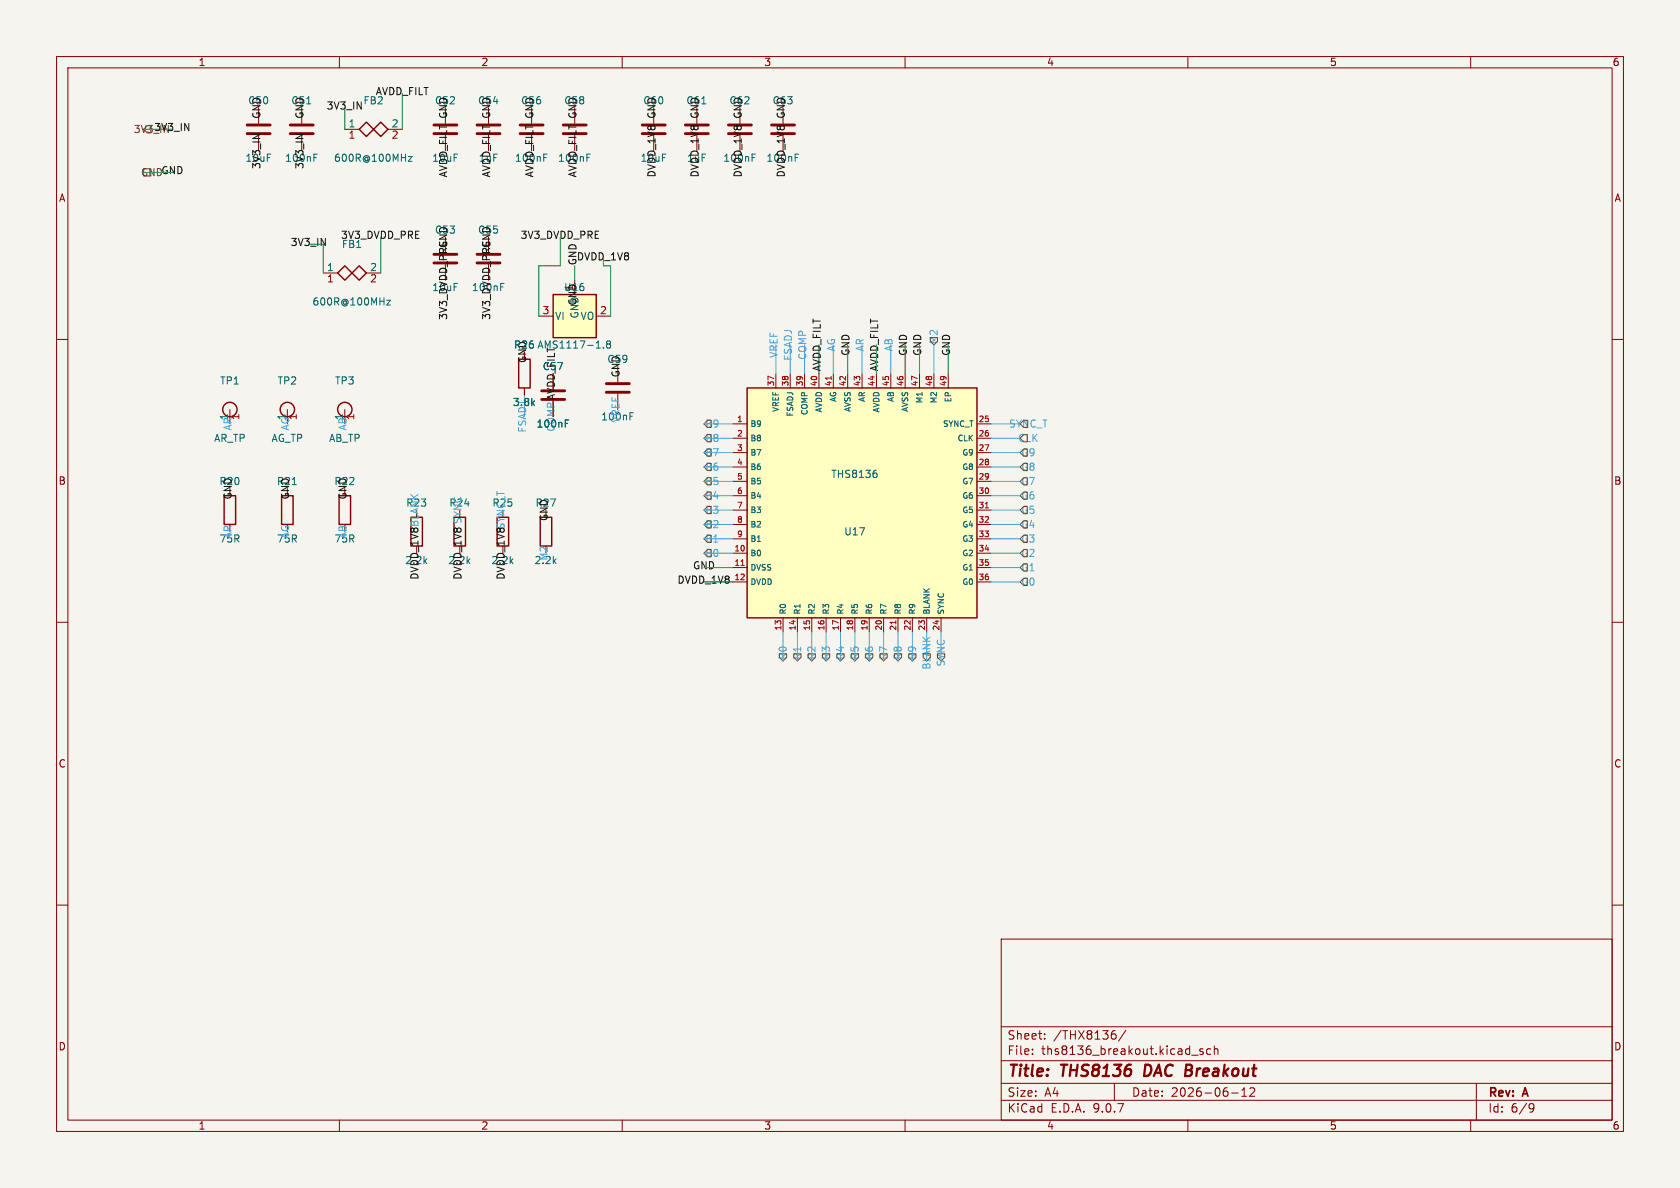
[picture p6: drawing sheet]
<svg xmlns="http://www.w3.org/2000/svg" width="297mm" height="210mm" viewBox="0 0 297 210" stroke-linecap="round" stroke-linejoin="round" font-family="sans-serif">
<path d="M0 0h297v210h-297z" fill="#f5f4ef" stroke="#f5f4ef" stroke-width=".18"/>
<g fill="none" stroke="#840000" stroke-width=".18">
<path d="M10 10h277v190h-277zM12 12h273v186h-273zM60 10v2M110 10v2M115.6 19.1v2.7M123.2 19.1v2.7M160 10v2M210 10v2M260 10v2M10 60h2M285 60h2M10 110h2"/>
<path d="M285 110h2M10 160h2M177 166h108v32h-108zM285 160h2M60 198v2M110 198v2M160 198v2M177 194.5h108M177 191.5h108M177 187.5h108M177 181.5h108M182.5 186.3v.1"/>
<path d="M182.5 185.5v.1M184.7 183.6v.1M184.7 182.8v.1M196.7 182.8h.5l.1 .3-.1 .5-.5 .1M196.9 182.2h.3M197 191.5v3M199 182.1l-1.3 2M210 198v2M210.7 186.5h1.1M212.7 185.5l-.4-.1-.2 .2 .1 .2 .5 .2v.3h-.6M214 185.5l-.4-.1-.3 .3v.4l.2 .2h.5M214.7 185.5l.2-.1 .3 .1 .1 .9"/>
<path d="M214.7 184.9v1.5M217.7 193.2h1.2M219.5 193.8h.9M219.5 192.7l.5-.4v1.5M221 192.4l.5-.1 .2 .1 .1 .3-.9 1.1h.9M260 198v2M261 191.5v6.5M270.6 195.1l.5 .1a.99 .99 0 0 1-.4 1.4h-.2M271.2 195.7l-.3 .3h-.3"/>
</g>
<path d="M202.5 188.2l-.2 2h.4" fill="none" stroke="#840000" stroke-width=".4"/>
<path d="M113.5 22.1h4.1M113.5 23.6h4.1M121.2 22.1h4M121.2 23.6h4" fill="none" stroke="#840000" stroke-width=".51"/>
<path d="M124.1 18.4h.7" fill="none" stroke="#006464" stroke-width=".18"/>
<path d="M97.8 52.1h7.6v7.6h-7.6z" fill="#ffffc2"/>
<path d="M97.8 52.1h7.6v7.6h-7.6zM87.9 91.4h2v5.1h-2z" fill="none" stroke="#840000" stroke-width=".25"/>
<path d="M95.2 55.9h2.6M101.6 49.5v2.6M105.4 55.9h2.5M109.2 64.8v2.8" fill="none" stroke="#840000" stroke-width=".18"/>
<path d="M99.9 74.8h.5M99.9 74.2h.6M106.7 61.4v.1M107.5 60.8l-.3 .3 .1 .3 .2 .1h.3l.1-.2v-.2l-.2-.3M107.5 60.8l-.3-.2 .3-.3h.2l.2 .2-.2 .3M107.5 60.8h.2M111.4 73.6h.4M111.4 73h.6" fill="none" stroke="#006464" stroke-width=".18"/>
<path d="M95.8 69.1h4M95.8 70.6h4M107.2 67.8h4.1M107.2 69.3h4.1" fill="none" stroke="#840000" stroke-width=".51"/>
<path d="M132.1 68.6h40.6v40.6h-40.6z" fill="#ffffc2"/>
<g fill="none" stroke="#840000" stroke-width=".25">
<path d="M63.5 22.9l1.3-1.3 1.2 1.3 1.3-1.3 1.3 1.3M59.7 48.3l1.3-1.3 1.2 1.3 1.3-1.3 1.3 1.3M91.7 63.5h2v5.1h-2zM132.1 68.6h40.6v40.6h-40.6zM39.6 87.6h2.1v5.1h-2.1zM49.8 87.6h2v5.1h-2zM59.9 87.6h2.1v5.1h-2.1zM72.6 91.4h2.1v5.1h-2.1zM80.3 91.4h2v5.1h-2zM95.5 91.4h2v5.1h-2z"/>
<circle cx="40.6" cy="72.4" r="1.27"/>
<circle cx="50.8" cy="72.4" r="1.27"/>
<circle cx="61" cy="72.4" r="1.27"/>
</g>
<g fill="none" stroke="#840000" stroke-width=".18">
<path d="M45.7 19.1v2.7M53.3 19.1v2.7M78.7 19.1v2.7M86.4 19.1v2.7M94 19.1v2.7M101.6 19.1v2.7M130.8 19.1v2.7M138.4 19.1v2.7M61 22.9h2.5M68.6 22.9h2.5M57.1 48.3h2.6M64.8 48.3h2.5"/>
<path d="M78.7 41.9v2.8M86.4 41.9v2.8M40.6 72.4v2.5M50.8 72.4v2.5M61 72.4v2.5M92.7 68.6v1.3M129.5 74.9h2.6M129.5 77.5h2.6M137.2 66v2.6M139.7 66v2.6M142.2 66v2.6M144.8 66v2.6"/>
<path d="M147.3 66v2.6M149.9 66v2.6M152.4 66v2.6M154.9 66v2.6M157.5 66v2.6M160 66v2.6M162.6 66v2.6M165.1 66v2.6M167.6 66v2.6M172.7 74.9h2.6M172.7 77.5h2.6M129.5 80h2.6"/>
<path d="M129.5 82.6h2.6M129.5 85.1h2.6M129.5 87.6h2.6M129.5 90.2h2.6M129.5 92.7h2.6M129.5 95.3h2.6M129.5 97.8h2.6M172.7 80h2.6M172.7 82.6h2.6M172.7 85.1h2.6M172.7 87.6h2.6M172.7 90.2h2.6"/>
<path d="M172.7 92.7h2.6M172.7 95.3h2.6M172.7 97.8h2.6M129.5 100.3h2.6M129.5 102.9h2.6M138.4 109.2v2.6M141 109.2v2.6M143.5 109.2v2.6M146 109.2v2.6M148.6 109.2v2.6M151.1 109.2v2.6M153.7 109.2v2.6"/>
<path d="M156.2 109.2v2.6M158.7 109.2v2.6M161.3 109.2v2.6M163.8 109.2v2.6M166.4 109.2v2.6M172.7 100.3h2.6M172.7 102.9h2.6"/>
</g>
<path d="M146.9 66.5v.6M131 99.9h.6M174.2 89.8h.6M158.4 109.7v.6" fill="none" stroke="#a90000" stroke-width=".18"/>
<g fill="none" stroke="#006464" stroke-width=".18">
<path d="M54.2 18.4h.7M55.5 27.9h.4M55.5 27.2h.6M72.2 27.7h.6l-.6 .8h.6M96.1 27.9h.5M96.1 27.2h.6M103.7 27.9h.5M103.7 27.2h.7M133 27.9h.4M133 27.2h.6M140.6 27.9h.4M140.6 27.2h.6"/>
<path d="M68.4 53.1h.6l-.6 .8h.6M88.5 50.7h.4M88.5 50.1h.6M99.9 74.8h.5M99.9 74.2h.6M51.7 85.7h.7M154.7 83.1h.2M154.8 83.6l.3 .3v.3l-.3 .2"/>
</g>
<g fill="none" stroke="#840000" stroke-width=".51">
<path d="M43.7 22.1h4.1M43.7 23.6h4.1M51.3 22.1h4.1M51.3 23.6h4.1M76.7 22.1h4.1M76.7 23.6h4.1M84.3 22.1h4.1M84.3 23.6h4.1M91.9 22.1h4.1M91.9 23.6h4.1M99.6 22.1h4M99.6 23.6h4"/>
<path d="M128.8 22.1h4M128.8 23.6h4M136.4 22.1h4.1M136.4 23.6h4.1M76.7 45h4.1M76.7 46.5h4.1M84.3 45h4.1M84.3 46.5h4.1"/>
</g>
<path d="M101.8 51.7l-1.2 .7" fill="none" stroke="#0f0f0f" stroke-width=".18"/>
<g fill="none" stroke="#009600" stroke-width=".18">
<path d="M61 19.1v3.8M71.1 16.5v6.4M25.4 22.9h5.1M25.4 30.5h5.1M57.1 43.2v5.1M67.3 41.9v6.4M99.1 41.9v5.1h-3.9v8.9M101.6 47v2.5M107.9 47v8.9M144.8 61v5M149.9 61v5M154.9 61v5"/>
<path d="M160 61v5M162.6 61v5M167.6 61v5M124.5 100.3h5M124.5 102.9h5"/>
</g>
<g fill="none" stroke="#46a5eb" stroke-width=".18">
<path d="M92.7 69.9v3.8M124.5 77.5h5M124.5 74.9h5M137.2 61v5M139.7 61v5M142.2 61v5M147.3 61v5M152.4 61v5M157.5 61v5M165.1 61v5M175.3 77.5h5M175.3 74.9h5"/>
<path d="M124.5 97.8h5M124.5 85.1h5M124.5 95.3h5M124.5 87.6h5M124.5 92.7h5M124.5 82.6h5M124.5 90.2h5M124.5 80h5M175.3 97.8h5M175.3 85.1h5M175.3 95.3h5M175.3 87.6h5"/>
<path d="M175.3 92.7h5M175.3 82.6h5M175.3 90.2h5M175.3 80h5M138.4 111.8v5M141 111.8v5M143.5 111.8v5M146 111.8v5M148.6 111.8v5M151.1 111.8v5M153.7 111.8v5M156.2 111.8v5"/>
<path d="M158.7 111.8v5M161.3 111.8v5M163.8 111.8v5M166.4 111.8v5M175.3 100.3h5M175.3 102.9h5"/>
</g>
<g font-size="2.8" fill="#840000">
<text x="178" y="190.9">Title:</text>
<text x="187.7" y="190.9">THS8136</text>
<text x="203.1" y="190.9">DAC Breakout</text>
</g>
<g font-size="2.1" fill="#840000">
<text x="178" y="184">Sheet:</text>
<text x="186.2" y="184">/THX8136/</text>
<text x="178" y="186.7">File:</text>
<text x="184.1" y="186.7">ths8136_breakout.kicad_sch</text>
<text x="178" y="196.9">KiCad</text>
<text x="178" y="194.1">Size:</text>
<text x="184.7" y="194.1">A4</text>
<text x="185.7" y="196.9">E.D.A.</text>
<text x="193.3" y="196.9">9.0.7</text>
<text x="200" y="194.1">Date:</text>
<text x="207" y="194.1">2026-06-12</text>
<text x="263" y="194.3">Rev:</text>
<text x="263" y="196.9">Id:</text>
<text x="267.1" y="196.9">6/9</text>
<text x="269.4" y="194.3">A</text>
</g>
<g font-size="1.8" fill="#840000">
<text x="35" y="11.9">1</text>
<text x="85" y="11.9">2</text>
<text x="135" y="11.9">3</text>
<text x="185" y="11.9">4</text>
<text x="235" y="11.9">5</text>
<text x="285" y="11.9">6</text>
<text x="10.3" y="35.9">A</text>
<text x="285.3" y="35.9">A</text>
<text x="93.2" y="64.3" transform="rotate(-90 93.2 64.3)">GND</text>
<text x="98.3" y="76.4" transform="rotate(-90 98.3 76.4)">COMPAVDD_FILT</text>
<text x="10.3" y="85.9">B</text>
<text x="285.3" y="85.9">B</text>
<text x="10.3" y="135.9">C</text>
<text x="285.3" y="135.9">C</text>
<text x="10.3" y="185.9">D</text>
<text x="285.3" y="185.9">D</text>
<text x="35" y="199.9">1</text>
<text x="85" y="199.9">2</text>
<text x="135" y="199.9">3</text>
<text x="185" y="199.9">4</text>
<text x="235" y="199.9">5</text>
<text x="285" y="199.9">6</text>
</g>
<g font-size="1.8" fill="#0f0f0f">
<text x="66.3" y="17">AVDD_FILT</text>
<text x="23.6" y="23.7">3V3_IN</text>
<text x="27.2" y="23.4">3V3_IN</text>
<text x="43.8" y="18.6">C50</text>
<text x="46.2" y="21.1" transform="rotate(-90 46.2 21.1)">GND</text>
<text x="51.4" y="18.6">C51</text>
<text x="53.9" y="21.1" transform="rotate(-90 53.9 21.1)">GND</text>
<text x="57.7" y="19.6">3V3_IN</text>
<text x="76.8" y="18.6">C52</text>
<text x="79.3" y="21.1" transform="rotate(-90 79.3 21.1)">GND</text>
<text x="84.4" y="18.6">C54</text>
<text x="86.9" y="21.1" transform="rotate(-90 86.9 21.1)">GND</text>
<text x="92" y="18.6">C56</text>
<text x="94.5" y="21.1" transform="rotate(-90 94.5 21.1)">GND</text>
<text x="99.7" y="18.6">C58</text>
<text x="102.1" y="21.1" transform="rotate(-90 102.1 21.1)">GND</text>
<text x="113.6" y="18.6">C60</text>
<text x="116.1" y="21.1" transform="rotate(-90 116.1 21.1)">GND</text>
<text x="121.2" y="18.6">C61</text>
<text x="123.7" y="21.1" transform="rotate(-90 123.7 21.1)">GND</text>
<text x="128.9" y="18.6">C62</text>
<text x="131.3" y="21.1" transform="rotate(-90 131.3 21.1)">GND</text>
<text x="136.5" y="18.6">C63</text>
<text x="138.9" y="21.1" transform="rotate(-90 138.9 21.1)">GND</text>
<text x="43.3" y="28.8">10uF</text>
<text x="46.2" y="30" transform="rotate(-90 46.2 30)">3V3_IN</text>
<text x="50.3" y="28.8">100nF</text>
<text x="53.9" y="30" transform="rotate(-90 53.9 30)">3V3_IN</text>
<text x="76.3" y="28.8">10uF</text>
<text x="84.5" y="28.8">1uF</text>
<text x="90.9" y="28.8">100nF</text>
<text x="98.6" y="28.8">100nF</text>
<text x="113.1" y="28.8">10uF</text>
<text x="121.4" y="28.8">1uF</text>
<text x="127.8" y="28.8">100nF</text>
<text x="135.4" y="28.8">100nF</text>
<text x="24.8" y="31.3">GNDGND</text>
<text x="79.3" y="31.5" transform="rotate(-90 79.3 31.5)">AVDD_FILT</text>
<text x="86.9" y="31.5" transform="rotate(-90 86.9 31.5)">AVDD_FILT</text>
<text x="94.5" y="31.5" transform="rotate(-90 94.5 31.5)">AVDD_FILT</text>
<text x="102.1" y="31.5" transform="rotate(-90 102.1 31.5)">AVDD_FILT</text>
<text x="116.1" y="31.5" transform="rotate(-90 116.1 31.5)">DVDD_1V8</text>
<text x="123.7" y="31.5" transform="rotate(-90 123.7 31.5)">DVDD_1V8</text>
<text x="131.3" y="31.5" transform="rotate(-90 131.3 31.5)">DVDD_1V8</text>
<text x="138.9" y="31.5" transform="rotate(-90 138.9 31.5)">DVDD_1V8</text>
<text x="76.8" y="41.5">C53</text>
<text x="84.4" y="41.5">C55</text>
<text x="60.2" y="42.4">3V3_DVDD_PRE</text>
<text x="79.3" y="43.9" transform="rotate(-90 79.3 43.9)">GND</text>
<text x="86.9" y="43.9" transform="rotate(-90 86.9 43.9)">GND</text>
<text x="91.9" y="42.4">3V3_DVDD_PRE</text>
<text x="102.1" y="47" transform="rotate(-90 102.1 47)">GND</text>
<text x="76.3" y="51.7">10uF</text>
<text x="83.3" y="51.7">100nF</text>
<text x="101.3" y="51.5" transform="rotate(-90 101.3 51.5)">1</text>
<text x="79.3" y="56.6" transform="rotate(-90 79.3 56.6)">3V3_DVDD_PRE</text>
<text x="86.9" y="56.6" transform="rotate(-90 86.9 56.6)">3V3_DVDD_PRE</text>
<text x="102.5" y="56.4" transform="rotate(-90 102.5 56.4)">GND</text>
<text x="90.8" y="61.8">R26 AMS1117-1.8</text>
<text x="107.3" y="64.4">C59</text>
<text x="145.3" y="65.7" transform="rotate(-90 145.3 65.7)">AVDD_FILT</text>
<text x="150.4" y="63" transform="rotate(-90 150.4 63)">GND</text>
<text x="155.5" y="65.7" transform="rotate(-90 155.5 65.7)">AVDD_FILT</text>
<text x="160.5" y="63" transform="rotate(-90 160.5 63)">GND</text>
<text x="163.1" y="63" transform="rotate(-90 163.1 63)">GND</text>
<text x="168.2" y="63" transform="rotate(-90 168.2 63)">GND</text>
<text x="109.7" y="66.8" transform="rotate(-90 109.7 66.8)">GND</text>
<text x="38.7" y="86">R20</text>
<text x="41.2" y="88.4" transform="rotate(-90 41.2 88.4)">GND</text>
<text x="48.9" y="86">R21</text>
<text x="51.3" y="88.4" transform="rotate(-90 51.3 88.4)">GND</text>
<text x="59" y="86">R22</text>
<text x="61.5" y="88.4" transform="rotate(-90 61.5 88.4)">GND</text>
<text x="94.6" y="89.8">R27</text>
<text x="97" y="92.2" transform="rotate(-90 97 92.2)">GND</text>
<text x="71.5" y="99.9">2.2k</text>
<text x="79.2" y="99.9">2.2k</text>
<text x="86.8" y="99.9">2.2k</text>
<text x="122.4" y="100.8">GND</text>
<text x="124.6" y="98.7">B0</text>
<text x="81.8" y="102.6" transform="rotate(-90 81.8 102.6)">DVDD_1V8 SYNC</text>
<text x="89.4" y="102.6" transform="rotate(-90 89.4 102.6)">DVDD_1V8SYNC_T</text>
<text x="119.7" y="103.4">DVDD_1V8</text>
</g>
<g font-size="1.8" fill="#006464">
<text x="61.5" y="22.6">1</text>
<text x="64.2" y="18.6">FB2</text>
<text x="59" y="28.8">600R@100MHz</text>
<text x="60.3" y="44">FB1</text>
<text x="57.7" y="48">1</text>
<text x="99.6" y="51.7">U16</text>
<text x="55.1" y="54.2">600R@100MHz</text>
<text x="98" y="56.7">VI</text>
<text x="102.5" y="56.7">VO</text>
<text x="90.8" y="61.8">R26</text>
<text x="95.8" y="65.6">C57</text>
<text x="38.8" y="68.2">TP1</text>
<text x="49" y="68.2">TP2</text>
<text x="59.1" y="68.2">TP3</text>
<text x="90.6" y="72">3.8k</text>
<text x="94.8" y="75.8">100nF</text>
<text x="106.2" y="74.5">100nF</text>
<text x="37.8" y="78.3">AR_TP</text>
<text x="47.9" y="78.3">AG_TP</text>
<text x="58.1" y="78.3">AB_TP</text>
<text x="146.9" y="84.7">THS8136</text>
<text x="149.2" y="94.8">U17</text>
<text x="38.7" y="96.1">75R</text>
<text x="48.9" y="96.1">75R</text>
<text x="59" y="96.1">75R</text>
<text x="94.4" y="99.9">2.2k</text>
</g>
<g font-size="1.8" fill="#a90000">
<text x="69.1" y="22.6">2</text>
<text x="61.5" y="24.8">1</text>
<text x="69.1" y="24.8">2</text>
<text x="57.7" y="50.2">1</text>
<text x="65.3" y="48">2</text>
<text x="65.3" y="50.2">2</text>
<text x="95.8" y="55.6">3</text>
<text x="106" y="55.6">2</text>
<text x="42.6" y="74.4" transform="rotate(-90 42.6 74.4)">1</text>
<text x="52.8" y="74.4" transform="rotate(-90 52.8 74.4)">1</text>
</g>
<g font-size="1.8" fill="#009600">
<text x="51.3" y="43.7">3V3_IN</text>
<text x="101.9" y="46.2">DVDD_1V8</text>
</g>
<g font-size="1.8" fill="#46a5eb">
<text x="137.7" y="63.4" transform="rotate(-90 137.7 63.4)">VREF</text>
<text x="140.2" y="63.9" transform="rotate(-90 140.2 63.9)">FSADJ</text>
<text x="142.8" y="63.7" transform="rotate(-90 142.8 63.7)">COMP</text>
<text x="147.8" y="62.2" transform="rotate(-90 147.8 62.2)">AG</text>
<text x="152.9" y="62.2" transform="rotate(-90 152.9 62.2)">AR</text>
<text x="158" y="62.2" transform="rotate(-90 158 62.2)">AB</text>
<text x="40.4" y="74.4" transform="rotate(-90 40.4 74.4)">1</text>
<text x="41.2" y="76.2" transform="rotate(-90 41.2 76.2)">AR</text>
<text x="50.5" y="74.4" transform="rotate(-90 50.5 74.4)">1</text>
<text x="51.3" y="76.2" transform="rotate(-90 51.3 76.2)">AG</text>
<text x="60.7" y="74.4" transform="rotate(-90 60.7 74.4)">1</text>
<text x="61.5" y="76.2" transform="rotate(-90 61.5 76.2)">AB</text>
<text x="62.9" y="74.4" transform="rotate(-90 62.9 74.4)">1</text>
<text x="93.2" y="76.6" transform="rotate(-90 93.2 76.6)">FSADJ</text>
<text x="109.7" y="74.8" transform="rotate(-90 109.7 74.8)">VREF</text>
<text x="71.7" y="89.8">R23</text>
<text x="79.3" y="89.8">R24</text>
<text x="87" y="89.8">R25</text>
<text x="41.2" y="95.3" transform="rotate(-90 41.2 95.3)">AR</text>
<text x="51.3" y="95.3" transform="rotate(-90 51.3 95.3)">AG</text>
<text x="61.5" y="95.3" transform="rotate(-90 61.5 95.3)">AB</text>
<text x="97" y="99.2" transform="rotate(-90 97 99.2)">M2</text>
<text x="74.2" y="102.6" transform="rotate(-90 74.2 102.6)">DVDD_1V8BLANK</text>
</g>
<g font-size="1.8" fill="#725600">
<text x="166" y="60.9" transform="rotate(-90 166 60.9)">M2</text>
<text x="124.6" y="75.8">B9</text>
<text x="178.3" y="75.8">SYNC_T</text>
<text x="124.6" y="80.9">B7</text>
<text x="124.6" y="78.3">B8</text>
<text x="124.6" y="83.4">B6</text>
<text x="179.9" y="78.3">CLK</text>
<text x="180.5" y="80.9">G9</text>
<text x="180.5" y="83.4">G8</text>
<text x="124.6" y="88.5">B4</text>
<text x="124.6" y="86">B5</text>
<text x="180.5" y="88.5">G6</text>
<text x="180.5" y="86">G7</text>
<text x="124.6" y="91">B3</text>
<text x="124.6" y="93.6">B2</text>
<text x="180.5" y="93.6">G4</text>
<text x="180.5" y="91">G5</text>
<text x="124.6" y="96.1">B1</text>
<text x="180.5" y="98.7">G2</text>
<text x="180.5" y="96.1">G3</text>
<text x="180.5" y="101.2">G1</text>
<text x="180.5" y="103.7">G0</text>
<text x="139.3" y="116.7" transform="rotate(-90 139.3 116.7)">R0</text>
<text x="141.8" y="116.7" transform="rotate(-90 141.8 116.7)">R1</text>
<text x="144.4" y="116.7" transform="rotate(-90 144.4 116.7)">R2</text>
<text x="146.9" y="116.7" transform="rotate(-90 146.9 116.7)">R3</text>
<text x="149.5" y="116.7" transform="rotate(-90 149.5 116.7)">R4</text>
<text x="152" y="116.7" transform="rotate(-90 152 116.7)">R5</text>
<text x="154.5" y="116.7" transform="rotate(-90 154.5 116.7)">R6</text>
<text x="157.1" y="116.7" transform="rotate(-90 157.1 116.7)">R7</text>
<text x="159.6" y="116.7" transform="rotate(-90 159.6 116.7)">R8</text>
<text x="162.2" y="116.7" transform="rotate(-90 162.2 116.7)">R9</text>
<text x="164.7" y="118.5" transform="rotate(-90 164.7 118.5)">BLANK</text>
<text x="167.2" y="117.9" transform="rotate(-90 167.2 117.9)">SYNC</text>
</g>
<g font-size="1.4" fill="#a90000">
<text x="136.9" y="68.4" transform="rotate(-90 136.9 68.4)">37</text>
<text x="139.4" y="68.4" transform="rotate(-90 139.4 68.4)">38</text>
<text x="142" y="68.4" transform="rotate(-90 142 68.4)">39</text>
<text x="144.5" y="68.4" transform="rotate(-90 144.5 68.4)">40</text>
<text x="147.1" y="68.4" transform="rotate(-90 147.1 68.4)">41</text>
<text x="149.6" y="68.4" transform="rotate(-90 149.6 68.4)">42</text>
<text x="152.1" y="68.4" transform="rotate(-90 152.1 68.4)">43</text>
<text x="154.7" y="68.4" transform="rotate(-90 154.7 68.4)">44</text>
<text x="157.2" y="68.4" transform="rotate(-90 157.2 68.4)">45</text>
<text x="159.8" y="68.4" transform="rotate(-90 159.8 68.4)">46</text>
<text x="162.3" y="68.4" transform="rotate(-90 162.3 68.4)">47</text>
<text x="164.8" y="68.4" transform="rotate(-90 164.8 68.4)">48</text>
<text x="167.4" y="68.4" transform="rotate(-90 167.4 68.4)">49</text>
<text x="130.2" y="74.7">1</text>
<text x="130.2" y="77.2">2</text>
<text x="172.9" y="74.7">25</text>
<text x="172.9" y="77.2">26</text>
<text x="130.2" y="79.8">3</text>
<text x="130.2" y="82.3">4</text>
<text x="172.9" y="79.8">27</text>
<text x="172.9" y="82.3">28</text>
<text x="130.2" y="84.8">5</text>
<text x="130.2" y="87.4">6</text>
<text x="130.2" y="89.9">7</text>
<text x="172.9" y="84.8">29</text>
<text x="172.9" y="87.4">30</text>
<text x="172.9" y="89.9">31</text>
<text x="130.2" y="92.5">8</text>
<text x="130.2" y="95">9</text>
<text x="172.9" y="92.5">32</text>
<text x="172.9" y="95">33</text>
<text x="129.7" y="97.5">10</text>
<text x="129.7" y="100.1">11</text>
<text x="172.9" y="97.5">34</text>
<text x="172.9" y="100.1">35</text>
<text x="129.7" y="102.6">12</text>
<text x="172.9" y="102.6">36</text>
<text x="138.2" y="111.6" transform="rotate(-90 138.2 111.6)">13</text>
<text x="140.7" y="111.6" transform="rotate(-90 140.7 111.6)">14</text>
<text x="143.3" y="111.6" transform="rotate(-90 143.3 111.6)">15</text>
<text x="145.8" y="111.6" transform="rotate(-90 145.8 111.6)">16</text>
<text x="148.3" y="111.6" transform="rotate(-90 148.3 111.6)">17</text>
<text x="150.9" y="111.6" transform="rotate(-90 150.9 111.6)">18</text>
<text x="153.4" y="111.6" transform="rotate(-90 153.4 111.6)">19</text>
<text x="156" y="111.6" transform="rotate(-90 156 111.6)">20</text>
<text x="158.5" y="111.6" transform="rotate(-90 158.5 111.6)">21</text>
<text x="161" y="111.6" transform="rotate(-90 161 111.6)">22</text>
<text x="163.6" y="111.6" transform="rotate(-90 163.6 111.6)">23</text>
<text x="166.1" y="111.6" transform="rotate(-90 166.1 111.6)">24</text>
</g>
<g font-size="1.4" fill="#006464">
<text x="148" y="71.2" transform="rotate(-90 148 71.2)">AG</text>
<text x="153.1" y="71.2" transform="rotate(-90 153.1 71.2)">AR</text>
<text x="158.2" y="71.2" transform="rotate(-90 158.2 71.2)">AB</text>
<text x="163.3" y="71.4" transform="rotate(-90 163.3 71.4)">M1</text>
<text x="165.8" y="71.4" transform="rotate(-90 165.8 71.4)">M2</text>
<text x="168.4" y="71.3" transform="rotate(-90 168.4 71.3)">EP</text>
<text x="132.6" y="75.7">B9</text>
<text x="137.9" y="73" transform="rotate(-90 137.9 73)">VREF</text>
<text x="140.4" y="73.8" transform="rotate(-90 140.4 73.8)">FSADJ</text>
<text x="143" y="73.5" transform="rotate(-90 143 73.5)">COMP</text>
<text x="145.5" y="73.1" transform="rotate(-90 145.5 73.1)">AVDD</text>
<text x="150.6" y="73" transform="rotate(-90 150.6 73)">AVSS</text>
<text x="155.7" y="73.1" transform="rotate(-90 155.7 73.1)">AVDD</text>
<text x="160.7" y="73" transform="rotate(-90 160.7 73)">AVSS</text>
<text x="166.6" y="75.7">SYNC_T</text>
<text x="132.6" y="78.2">B8</text>
<text x="132.6" y="80.7">B7</text>
<text x="132.6" y="83.3">B6</text>
<text x="169.1" y="78.2">CLK</text>
<text x="170" y="80.7">G9</text>
<text x="170" y="83.3">G8</text>
<text x="132.6" y="85.8">B5</text>
<text x="132.6" y="88.4">B4</text>
<text x="170" y="85.8">G7</text>
<text x="170" y="88.4">G6</text>
<text x="132.6" y="90.9">B3</text>
<text x="132.6" y="93.4">B2</text>
<text x="132.6" y="96">B1</text>
<text x="170" y="90.9">G5</text>
<text x="170" y="93.4">G4</text>
<text x="170" y="96">G3</text>
<text x="132.6" y="98.5">B0</text>
<text x="132.6" y="101.1">DVSS</text>
<text x="170" y="98.5">G2</text>
<text x="170" y="101.1">G1</text>
<text x="132.6" y="103.6">DVDD</text>
<text x="170" y="103.6">G0</text>
<text x="139.2" y="108.7" transform="rotate(-90 139.2 108.7)">R0</text>
<text x="141.7" y="108.7" transform="rotate(-90 141.7 108.7)">R1</text>
<text x="144.2" y="108.7" transform="rotate(-90 144.2 108.7)">R2</text>
<text x="146.8" y="108.7" transform="rotate(-90 146.8 108.7)">R3</text>
<text x="149.3" y="108.7" transform="rotate(-90 149.3 108.7)">R4</text>
<text x="151.9" y="108.7" transform="rotate(-90 151.9 108.7)">R5</text>
<text x="154.4" y="108.7" transform="rotate(-90 154.4 108.7)">R6</text>
<text x="156.9" y="108.7" transform="rotate(-90 156.9 108.7)">R7</text>
<text x="159.5" y="108.7" transform="rotate(-90 159.5 108.7)">R8</text>
<text x="162" y="108.7" transform="rotate(-90 162 108.7)">R9</text>
<text x="164.6" y="108.7" transform="rotate(-90 164.6 108.7)">BLANK</text>
<text x="167.1" y="108.7" transform="rotate(-90 167.1 108.7)">SYNC</text>
</g>
</svg>
